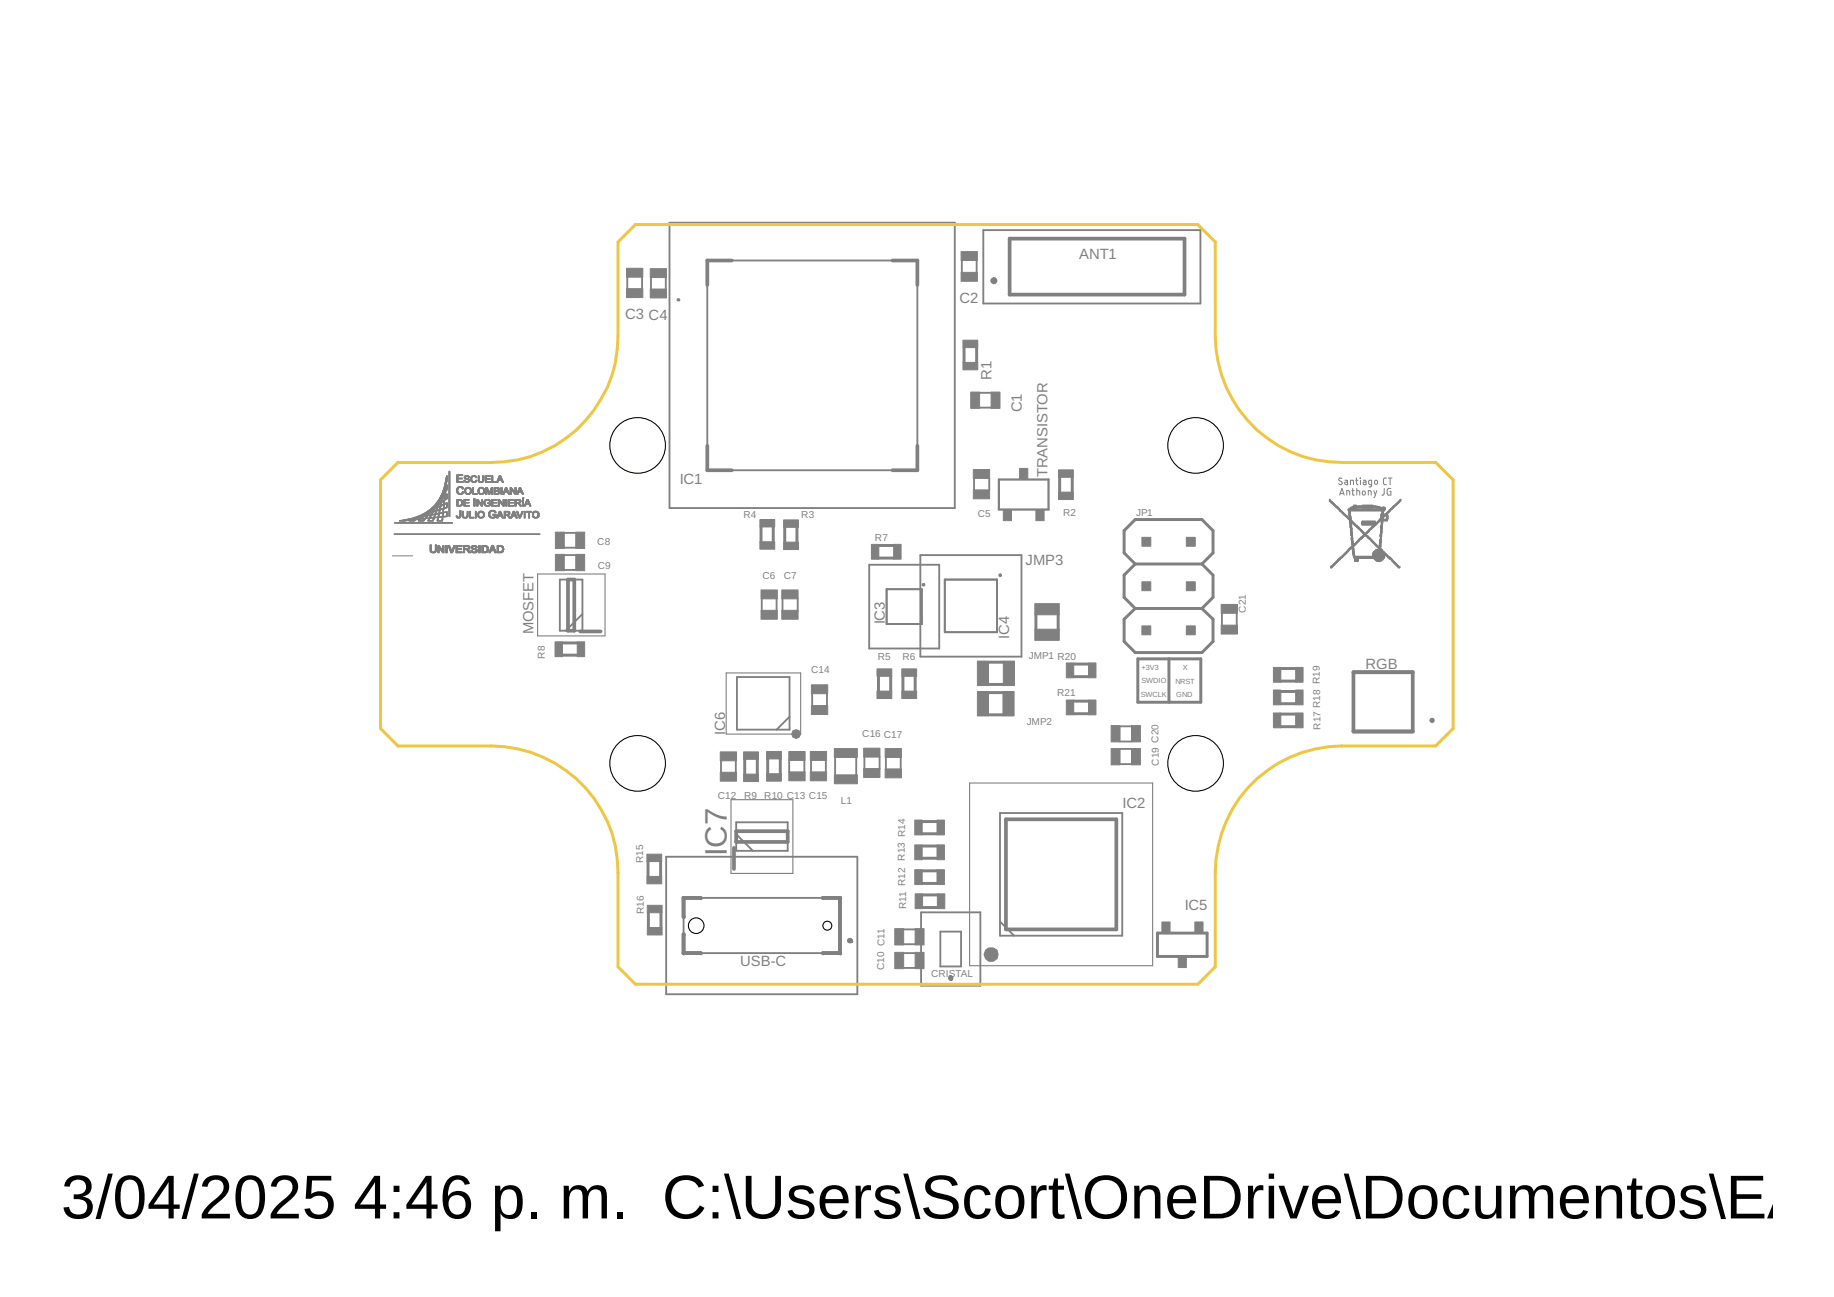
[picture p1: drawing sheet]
<svg xmlns="http://www.w3.org/2000/svg" width="105mm" height="74mm" viewBox="0 0 105 74" stroke-linecap="round" stroke-linejoin="round" font-family="sans-serif">
<g fill="none" stroke="#808080" stroke-width=".06">
<path d="M22.4 31.7h1.2M22.5 30.5h8.3M22.5 29.9h3.3M22.6 29.8h3.2M22.8 29.8h.4M23 29.7h.8M23.1 29.7h.9M23.4 29.8h.3M23.4 29.6h.3M23.7 29.5h.3M23.7 29.7h-.9M23.8 29.6h.1"/>
<path d="M23.9 29.5h.5M23.9 29.8h.3M23.9 29.5h.2M24 29.7h.1M24 29.6h-.4M24 29.6h.6M24.1 29.4h.2M24.1 29.5h.1M24.2 29.6h-.1M24.2 29.7h.1M24.2 29.5h.3M24.2 29.3h.3"/>
<path d="M24.2 29.7h-.3M24.2 29.3h.4M24.3 29.5h-.6M24.3 29.3h.1M24.3 29.5h.1M24.3 29.6l-1.1 .1M24.3 29.3h.2M24.4 29.4h.1M24.4 29.2h.2M24.4 29.8h.3M24.5 29.7h.1M24.5 29.4h-.4"/>
<path d="M24.5 29.5h.1M24.5 29.3h.3M24.5 29.1h.3M24.6 29.6l-.1 .1M24.6 29.1h.2M24.6 31.5h.1M24.6 31.4h.1M24.6 31.3h.1M24.6 31.2h.1M24.6 31.1h.1M24.6 29.5h.1M24.6 29.4h.3"/>
<path d="M24.6 31.5h.3M24.6 29.2h-.2M24.6 31.6h.3M24.6 29h.1M24.7 29.3h.1M24.7 29h.3M24.7 31.6h.1M24.7 29h.2M24.7 29.7h.1M24.7 29.5h.6M24.7 29.4h-.7M24.7 29.2h.3"/>
<path d="M24.7 29.6h.1M24.7 29.3h-.2M24.7 28.9h.2M24.8 29.7h-.4M24.8 29.6h.1M24.8 29.5h.1M24.8 28.9h.2M24.8 29.4h.1M24.8 29.1l-.3 .1M24.8 29h.1M24.8 31.5h.1M24.8 29.3h.4"/>
<path d="M24.8 28.8h.3M24.9 31.4h.1M24.9 31.3h.1M24.9 31.2h.1M24.9 31.1h.1M24.9 29.3h.1M24.9 29.1h-.3M24.9 28.8h.1M24.9 28.7h.1M24.9 29.2h-.2M24.9 29.1h.1M24.9 28.7h.3"/>
<path d="M25 29h.1M25 29.8h.3M25 29.7h.3M25 29.7h.1M25 28.7h.1M25 29.6h.1M25 29.3h.3M25 29.1h-.1M25 28.9h.2M25 28.9h.1M25 31.6h.1M25 31.5h.1"/>
<path d="M25 31.4h.1M25 31.3h.1M25 31.3h.2M25 31.2h.1M25 29.1h.2M25 28.6h.1M25 28.6h.2M25 29.6h-.7M25 29.5h.1M25 29.4h.1M25.1 29.3h.1M25.1 28.9h-.3"/>
<path d="M25.1 28.8h.1M25.1 28.7h.1M25.1 28.5h.2M25.1 29.2h.1M25.1 29.1h.1M25.1 29.4h-.5M25.1 31.3h.1M25.1 29h.1M25.1 28.9h.2M25.1 28.8h-.2M25.1 28.4h.3M25.1 31.4h.2"/>
<path d="M25.1 29.1l-.2 .1M25.1 28.6l-.1 .1M25.1 28.4h.1M25.2 31.4h.2M25.2 28.9h.2M25.2 28.8h.1M25.2 31.4l.2 .1M25.2 28.7h.1M25.2 28.3h.1M25.2 31.5h.2M25.2 28.6h.2M25.2 28.6h.1"/>
<path d="M25.2 28.2h.2M25.3 28.2h.1M25.3 31.5h.1M25.3 29.7h.1M25.3 29.6h.1M25.3 28.8h.1M25.3 31.6h.1M25.3 29.5h.1M25.3 29.4h.1M25.3 29h.1M25.3 28.6h-.3M25.3 28.4h.1"/>
<path d="M25.3 28.1h.1M25.3 28.1h.2M25.3 31.4h.1M25.3 31.3h.1M25.3 31.2h.1M25.3 29.3h.1M25.3 29.3h.2M25.3 29.2h.1M25.3 28.6h.1M25.3 28h.1M25.3 29.1h.1M25.3 28.3h-.1"/>
<path d="M25.3 28.9h.1M25.3 28.8h.2M25.3 28.7h.1M25.3 28h.2M25.4 27.9h.1M25.4 28.7h.1M25.4 27.8h.1M25.4 29.5h.1M25.4 29.1h-.3M25.4 28.9h-.1M25.4 28.5h.1M25.4 27.7h.1"/>
<path d="M25.4 28.3h.1M25.4 28.1h.1M25.4 28h.1M25.4 27.6h.1M25.4 27.5h.1M25.4 28.6h-.1M25.4 28.3l-.2 .1M25.5 27.4h.1M25.5 31.6h.1M25.5 31.5h.1M25.5 31.4h.1M25.5 31.3h.1"/>
<path d="M25.5 31.2h.1M25.5 29.2h.1M25.5 29h.1M25.5 28.8h-.2M25.5 28.1l-.2 .1M25.5 27.9h-.2M25.5 27.5h.1M25.5 27.3h.1M25.5 28.7h.1M25.5 28.5h.1M25.5 28.2h.1M25.5 28.4h.1"/>
<path d="M25.5 27.9h.1M25.5 29.5h.1M25.5 29.4h.1M25.5 29.3h.1M25.5 28.9h.1M25.5 28.8h.1M25.5 28.3h.1M25.5 28h.1M25.5 27.2h.1M25.5 27.6h-.1M25.5 29.5h-.5M25.5 29.3h-.4"/>
<path d="M25.5 29h-.2M25.5 28.5h-.1M25.5 28h-.2M25.5 27.9h-.1M25.5 27.8h-.1M25.5 27.7h-.1M25.6 31.2h.1M25.6 31.3h.1M25.7 27.5h.1M25.7 27.7h.1M25.7 27.4h.1M25.7 27.3h.1"/>
<path d="M25.7 27.8h.1M25.7 28.2h.1M25.7 28h.1M25.7 28.3h.1M25.7 28.4h.1M25.7 28.1h.1M25.7 27.9h.1M25.7 31.3h.1M25.7 29.5h.1M25.7 29.4h.1M25.7 29.3h.1M25.7 29.2h.1"/>
<path d="M25.7 29.1h.1M25.7 29h.1M25.7 28.9h.1M25.7 28.8h.1M25.7 28.7h.1M25.7 28.6h.1M25.7 28.5h.1M25.7 27.6h.1M25.7 27.2h.1M25.7 27.1h.1M25.7 27h.1M25.7 26.9h.1"/>
<path d="M25.7 31.4h.1M25.7 31.5h.2M25.8 31.6h.1M25.8 31.4h.1M25.9 31.3h.1M25.9 31.4h-.1M25.9 31.2h.1M26 31.3h-.1M26 31.2h-.1M26.1 31.6h.3M26.1 31.5h.3M26.1 31.5h.1"/>
<path d="M26.1 31.4h.1M26.1 31.3h.3M26.1 31.3h.1M26.1 31.2h.3M26.1 29.5h.1M26.1 28h.1M26.1 28.1h.1M26.1 29.5h.2M26.1 27.5h.4M26.1 27.4h.1M26.1 27.3h.3M26.1 27.9h.1"/>
<path d="M26.1 29.6h.2M26.1 28.9h.2M26.1 28.9h.3M26.1 28.8h.1M26.1 28.7h.1M26.1 28.6h.1M26.1 28.6h.3M26.1 28.5h.3M26.1 28.1l.1 .1M26.1 27.6h.4M26.1 27.5h.1M26.1 27.3h.1"/>
<path d="M26.1 27.2h.1M26.1 27.1h.3M26.1 28.2h.1M26.1 28.2h.3M26.1 27.8h.3M26.2 28.2h.2M26.2 28h-.1M26.2 27.8h.2M26.2 29.5h.1M26.2 27.9h-.1M26.3 29.5h.1M26.3 29.4h.1"/>
<path d="M26.3 29.3h.1M26.3 29.2h.1M26.3 28.6h.1M26.3 28.8h.1M26.4 28.8h.1M26.4 28.6v.1M26.4 28.6h.1M26.4 28.2h.1M26.4 27.9h.1M26.4 31.4h-.3M26.4 28.7h.1M26.4 28.1h.1"/>
<path d="M26.4 29.5h.1M26.4 29.4h.1M26.4 29.3h.1M26.4 29.2h.1M26.4 27.3l-.3 .1M26.4 29.5h.3M26.5 29.6h.2M26.5 31.6h.1M26.5 31.5h.1M26.5 31.4h.1M26.5 31.3h.3M26.5 31.3h.1"/>
<path d="M26.5 31.2h.3M26.5 27.9h-.1M26.5 27.4h.1M26.5 28.9h.3M26.5 28.8h.1M26.5 28.7h.1M26.5 28.7h.3M26.5 28.6h.1M26.5 28.5h.3M26.5 27.5h.1M26.5 27.3h.1M26.5 27.5h.3"/>
<path d="M26.5 27.2h.1M26.5 27.2h.3M26.5 27.3h.2M26.5 28h.1M26.5 28.1h.1M26.5 27.3l.3 .1M26.6 27.5h.2M26.6 28.1v.1M26.6 27.2h.2M26.6 27.9h.1M26.6 28.2h.1M26.6 28.2h.3"/>
<path d="M26.6 27.9h.3M26.6 27.6h.2M26.6 27.2h.1M26.6 31.4h.2M26.6 29.5h.1M26.7 29.5h.1M26.7 27.4h.1M26.7 31.4l.1 .1M26.7 29.4h.1M26.7 29.3h.1M26.7 29.2h.1M26.7 31.5h.1"/>
<path d="M26.7 27.8h.1M26.7 31.5h.2M26.7 31.3h.1M26.8 27.3h.1M26.8 27.2h.1M26.8 27.9h.1M26.8 31.6h.1M26.8 31.3h.1M26.8 27.5h.1M26.8 31.4h-.3M26.8 28.6h-.3M26.8 28.2h.1"/>
<path d="M26.8 29.6h.3M26.8 29.5h.3M26.8 29.5h.1M26.8 29.4h.1M26.8 29.3h.1M26.8 29.2h.1M26.9 28.1h.1M26.9 28h.1M26.9 27.3h.1M26.9 27.4h.1M26.9 31.5h.1M26.9 31.4l.1 .1"/>
<path d="M26.9 27.5h.1M26.9 27.2h.1M26.9 31.5h.4M26.9 31.3h.2M26.9 31.3h.1M26.9 31.2h.2M26.9 28.1l-.1 .1M26.9 27.5h.3M26.9 27.2h.3M26.9 31.2h.3M27 27.5h.2M27 31.6h.2"/>
<path d="M27 31.3h.2M27 31.2h.2M27 27.2h.2M27 31.4h.3M27 28.2h.3M27 28h.1M27 28.1h.1M27 27.9h.1M27 28.2h.1M27 27.6h.1M27 27.2h.1M27.1 28.9h.1"/>
<path d="M27.1 28.8h.1M27.1 28.7h.1M27.1 28.6h.1M27.1 28.5h.1M27.1 31.2h.2M27.1 31.4h.2M27.2 29.6h.1M27.2 29.5h.1M27.2 29.4h.1M27.2 29.3h.1M27.2 29.2h.1M27.2 27.5h.1"/>
<path d="M27.2 27.2h.1M27.2 31.5h.1M27.2 31.3h.1M27.2 27.4h.1M27.2 31.4h.1M27.2 28.9h.1M27.2 28.8h.1M27.2 28.7h.1M27.2 28.6l.2 .1M27.2 28.6h.2M27.2 28.6h.1M27.2 28.5h.1"/>
<path d="M27.2 27.3h.1M27.3 29.5h.1M27.3 29.4h.1M27.3 29.3h.1M27.3 28h.1M27.3 28.1h.1M27.3 27.4h.1M27.3 27.3h.1M27.3 29.5h.3M27.3 29.3h.3M27.3 28.2h.1M27.3 27.5h.3"/>
<path d="M27.3 27.5h.1M27.3 27.2h.1M27.3 27.9h.2M27.3 31.6h.1M27.3 31.5h.1M27.3 31.4h.1M27.3 31.3h.1M27.3 31.2h.1M27.3 28.7h.2M27.3 28.7h.1M27.4 27.5h.2M27.4 28.2h.2"/>
<path d="M27.4 29.6h.2M27.4 29.2h.2M27.4 28.7h.1M27.4 27.9h.2M27.4 29.3h-.1M27.4 28.8h.1M27.4 27.6h.2M27.4 28.8h.2M27.4 27.9h-.1M27.5 29.2h.1M27.5 28.9h.1M27.5 27.8h.1"/>
<path d="M27.5 28.8h.1M27.5 28.7h.1M27.5 28.6h.1M27.5 28.5h.1M27.5 27.9h.1M27.5 31.6h.2M27.5 31.6h.3M27.5 31.5h.4M27.5 31.5h.1M27.5 31.4h.1M27.5 31.3h.1M27.5 31.2h.4"/>
<path d="M27.5 31.2h.3M27.6 29.3h.1M27.6 28.2h.1M27.6 27.5h.1M27.6 27.4h.1M27.6 27.3h.1M27.6 27.9h.1M27.6 27.2h.1M27.6 29.5h.1M27.6 28h.1M27.6 28.1h.1M27.6 29.4h.1"/>
<path d="M27.6 28.8h.1M27.6 28.7h.1M27.6 28.6h.1M27.7 29.5h-.1M27.7 28.8h.1M27.7 28.6h.1M27.7 28.9h.3M27.7 28.1l-.1 .1M27.7 27.5h.3M27.7 27.4h.1M27.7 27.3h.1M27.7 28.5h.2"/>
<path d="M27.7 27.6h.3M27.7 27.5h.1M27.7 27.3h.3M27.7 27.2h.1M27.7 27.2h.3M27.7 28.2h.1M27.7 28h.1M27.7 28.1h.1M27.7 27.9h.2M27.7 28h.2M27.8 31.5h.1M27.8 28.9h.1"/>
<path d="M27.8 31.3h.1M27.8 31.4h.1M27.9 28h.1M27.9 28.1h.1M27.9 28.8h.1M27.9 28.7h.1M27.9 27.9h-.2M27.9 28.2h.1M27.9 28.1l.1 .1M27.9 29.5h.1M27.9 29.4h.1M27.9 29.3h.1"/>
<path d="M27.9 28.6h.1M27.9 31.6h.1M27.9 29.5h.2M28 31.5h.1M28 28.8h.1M28 28.6h.1M28 28.6v.1M28 28.1h.1M28 31.4h.3M28 29.5h.3M28 29.2h.3M28 28.6h-.3"/>
<path d="M28 28h.2M28 31.4h.1M28 29.6h.3M28 29.3h-.1M28 28h.1M28 31.3h.1M28 27.2h-.3M28 27.9h.2M28 31.5h-.1M28 31.3h.2M28.1 27.9h.1M28.1 27.5h.3"/>
<path d="M28.1 27.4h.1M28.1 27.3h.1M28.1 28.2h.1M28.1 28.1h.1M28.1 31.2h.1M28.1 29.2h-.1M28.1 28.9h.3M28.1 28.8h.1M28.1 28.7h.1M28.1 28.7h.3M28.1 28.6h.1M28.1 28.5h.3"/>
<path d="M28.1 28h.1M28.1 27.6h.3M28.1 27.5h.4M28.1 27.5h.1M28.1 27.2h.1M28.2 29.4h.1M28.2 27.9h-.2M28.2 31.3h.1M28.2 31.4h.1M28.2 29.2h.1M28.2 31.2h-.1M28.2 29.5h.1"/>
<path d="M28.2 28.2h.3M28.2 28h.3M28.2 28.1h.3M28.2 27.9h.3M28.2 31.5h.1M28.2 28.2h.1M28.2 28.1h.1M28.2 28h.1M28.2 27.9h.1M28.3 31.5h.1M28.3 29.3h.1M28.3 31.6h.1"/>
<path d="M28.3 29.5h.1M28.4 29.6h.1M28.4 29.5h.1M28.4 31.6h.2M28.4 31.6h.3M28.4 31.5h.3M28.4 31.5h.1M28.4 31.4h.1M28.4 31.3h.1M28.4 31.2h.4M28.4 31.2h.3M28.4 29.5h.3"/>
<path d="M28.4 28.6h-.3M28.4 27.5h.1M28.4 27.4h.3M28.4 29.4h.3M28.4 28.2h.1M28.4 29.4h.1M28.4 27.9h.1M28.4 27.4h.1M28.4 27.3h.1M28.5 27.3h.1M28.5 29.5h-.1M28.5 29.3h.1"/>
<path d="M28.5 28.9h.1M28.5 28.8h.1M28.5 28.7h.1M28.5 28.6l.1 .1M28.5 28.6h.1M28.5 28.5h.1M28.5 28.1h.1M28.5 28h.1M28.5 29.2h.1M28.5 28.2h-.3M28.5 27.2h.1M28.5 29.4h-.1"/>
<path d="M28.6 28.1l-.1 .1M28.6 28.7h.1M28.6 27.3h.1M28.6 29.4h.1M28.6 29.3h.1M28.6 28.2h.1M28.6 28h.1M28.6 28.1h.1M28.6 27.9h.1M28.6 27.4h.1M28.6 27.2h-.1M28.6 31.5h.2"/>
<path d="M28.6 29.3h-.1M28.6 28.8h.2M28.6 28.8h.1M28.6 27.5h.1M28.6 27.3h-.1M28.7 31.5h.1M28.7 29.5h.1M28.7 27.5h.1M28.7 31.3h.1M28.7 29.6h.1M28.7 28.8h.1M28.7 31.4h.1"/>
<path d="M28.7 28.9h.1M28.7 27.6h.1M28.7 28.2h.1M28.7 28.7h.1M28.7 28.6h.1M28.7 28.5h.1M28.8 28.1h.3M28.8 28h.1M28.8 29.5h.1M28.8 29.4h.3M28.8 29.3h.1M28.8 29.3h.3"/>
<path d="M28.8 29.2h.3M28.8 28.2h-.1M28.8 28.1v.1M28.9 27.9h.1M28.9 29.6h-.1M28.9 28.9h.1M28.9 28.8h.1M28.9 28.7h.1M28.9 28.6h.1M28.9 28.5h.1M28.9 28h-.1M28.9 28h.1"/>
<path d="M29 28h.1M29 29.5h.1M29 28.1l.1 .1M29 28.2h.1M29 28.9h.4M29 28.8h.1M29 28.7h.1M29 28.7h.3M29 28.6h.1M29 28.5h.4M29 28.2h.2M29.1 29.6h.1"/>
<path d="M29.1 29.5h.2M29.1 29.3h.1M29.1 28.2h.1M29.1 28h.1M29.1 28.1h.1M29.1 27.9h.2M29.1 28h.2M29.1 27.9h.1M29.2 29.5h.1M29.2 29.5h.3M29.2 29.4h.3M29.2 29.4h.1"/>
<path d="M29.3 29.4h.1M29.3 28h.1M29.3 29.3h.1M29.3 28.1h.1M29.3 29.2h.1M29.3 28.1h.2M29.4 28.6h-.4M29.4 28.2h.1M29.4 29.4h.1M29.4 29.3h.1M29.4 28h.1M29.4 28.1h.1"/>
<path d="M29.4 27.9h.1M29.4 29.3h-.1M29.4 28.9h.1M29.4 28.8h.1M29.4 28.7h.3M29.4 28.7h.1M29.4 28.6h.1M29.4 28.6h.3M29.4 28.5h.3M29.4 29.5h.1M29.5 29.5h.1M29.5 29.6h.1"/>
<path d="M29.5 29.2h.1M29.5 28.2h.1M29.5 29.3h.1M29.5 28.1h.1M29.6 28.1h.2M29.6 29.4h.1M29.6 28h.1M29.6 28.8h.1M29.6 29.5h.1M29.6 29.5h.2M29.6 28h.2M29.7 27.9h.1"/>
<path d="M29.7 29.5h.1M29.7 28.8h.1M29.7 28.7h.1M29.7 28.9h.1M29.7 28.6h.1M29.7 28h-.1M29.7 29.6h.1M29.7 29.4h.1M29.7 28h.1M29.8 28h.1M29.8 29.3h.1M29.8 27.9h-.2"/>
<path d="M29.8 29.4h-.1M29.8 28.2h.1M29.8 28.1h.1M29.8 29.4h.1M29.8 28.9h.1M29.8 28.8h.1M29.8 28.7h.1M29.8 28.6h.1M29.8 28.5h.1M29.8 28.4h.1M29.9 29.3h-.1M29.9 29.2h-.1"/>
<path d="M30 29.6h.1M30 29.5h.1M30 29.4h.1M30 29.3h.1M30 29.2h.1M30 28.9h.1M30 28.8h.1M30 28.8h.3M30 28.7h.1M30.1 29.3h.3M30.1 29.2h.3M30.1 28.6h.1"/>
<path d="M30.1 28.7h-.1M30.1 28.5h.1M30.1 28.6v.1M30.2 28.6h.1M30.2 28.7h.1M30.2 29.6h.1M30.2 29.5h.1M30.2 29.4h.1M30.2 29.3h.1M30.2 28.8h.1M30.2 28.9h.1M30.3 28.9h.1"/>
<path d="M30.3 28.8h-.3M30.4 29.5h.1M30.4 29.4h.1M30.4 29.3h.1M30.5 29.5h.3M30.5 29.3h.3M30.5 29.2h.2M30.5 29.6h.2M30.6 29.2h.1M30.7 29.3h.1M30.7 29.5h.1M30.7 32.8h3.9v3.5h-3.9z"/>
<path d="M30.7 29.4h.1M30.8 29.5h-.1M41.5 38.4h4.2v3.5h-4.2zM76.5 28.3l.2-.4 .1 .4M76.6 28.2h.2M76.7 27.3h-.2v.1l.2 .2h-.2M76.8 27.4l.2 .1v.2h-.1l-.1-.1 .2-.1M76.9 28.3v-.3l.2 .1v.2M77.2 27.7v-.3l.1 .1v.2M77.2 28h.2M77.3 27.9v.4h.1M77.4 27.4h.2"/>
<path d="M77.5 27.3v.3l.1 .1M77.5 28l.2 .1v.2M77.5 27.9v.4M77.7 27.3h.1M77.7 27.4v.3M77.9 27.4l.1 .1v.2h-.1v-.2h.1M78.2 28.3v-.3l.1 .1v.2M78.4 27.7l-.2-.1v-.2h.2v.4h-.2M78.5 28l.1 .3M78.7 28l-.2 .4M79.1 27.9v.3l-.1 .1M79.2 27.3l-.2 .1 .1 .2 .1 .1"/>
<path d="M79.3 27.3h.2M79.4 27.3v.4M79.5 27.9l-.3 .1 .1 .3h.2v-.2h-.1M41.8 45.7h3.5v4.2h-3.5zM55.4 44.7h10.4v10.5h-10.4z"/>
<circle cx="77.9" cy="28.2" r=".11"/>
<circle cx="78.6" cy="27.6" r=".11"/>
</g>
<g fill="none" stroke="#808080" stroke-width=".17">
<path d="M55.1 19.9v.8M55.8 19.9v.8M32.1 37.4h.9M32.1 36.7h.9M43.5 30.1v.9M44.2 30.1v.9M44.8 30.1v.9M45.5 30.1v.9M50.2 38.6v.9M50.2 31.9h.9M50.2 31.2h.9M50.9 38.6v.9"/>
<path d="M51.6 38.6v.9M52.3 38.6v.9M56.5 37.8h.8M56.5 39.1h.8M56.5 39.6h.8M59.2 35.1v.8M60.5 35.1v.8M60.5 27.2v.9M61.3 27.2v.9M61.3 38.7h.9M61.3 37.9h.9M64.9 32.2l-.7-.6v-1.3l.7-.6h3.8l.6 .6v1.3l-.6 .6"/>
<path d="M64.9 32.2l-.7 .7v1.2l.7 .7M64.9 34.8l-.7 .6v1.2l.7 .7h3.8l.6-.7v-1.2l-.6-.6M64.9 32.2h3.8M64.9 34.8h3.8M65 37.6h3.6v2.5h-3.6zM66.8 37.6v2.5M68.7 32.2l.6 .7v1.2l-.6 .7M73.2 39.5h.8M73.2 38.2h.8M73.2 38.9h.8M37 49.2v.9M37 52.1v.9"/>
<path d="M37.7 49.2v.9M37.8 52.1v.9M42.5 43.3v.9M43.3 43.3v.9M43.9 43.3v.9M44.6 43.3v.9M52.7 49h.8M52.7 48.3h.8M52.7 47.6h.8M52.7 46.9h.8M52.7 50.5h.8M52.7 49.7h.8"/>
<path d="M52.7 51.8h.9M52.7 51.1h.9M56.5 40.8h.8M61.3 40.8h.9M61.3 40h.9M66.1 53.3h2.9v1.3h-2.9zM73.2 40.8h.8M73.2 41.5h.8M73.2 40.2h.8"/>
</g>
<g fill="#808080" stroke="#808080" stroke-width=".06">
<path d="M76 32.4h.1z"/>
<path d="M79.9 32.4h.1z"/>
<path d="M76.1 32.3v.1z"/>
<path d="M79.8 32.3l.1 .1z"/>
<path d="M76 32.3l.2 .1z"/>
<path d="M76.1 32.3h.1z"/>
<path d="M79.8 32.3h.1z"/>
<path d="M76.2 32.2v.1z"/>
<path d="M79.7 32.2l.1 .1z"/>
<path d="M76.2 32.2l.1 .1z"/>
<path d="M76.2 32.2h.1z"/>
<path d="M79.7 32.2h.1z"/>
<path d="M76.3 32.1v.1z"/>
<path d="M79.6 32.1l.1 .1z"/>
<path d="M76.3 32.1l.1 .1z"/>
<path d="M76.3 32.1h.1z"/>
<path d="M79.6 32.1h.1z"/>
<path d="M76.3 32l.1 .1z"/>
<path d="M79.5 32l.1 .1z"/>
<path d="M76.4 32l.1 .1z"/>
<path d="M77.4 32l.2 .1z"/>
<path d="M78.7 32l.2 .1z"/>
<path d="M76.4 32h.1z"/>
<path d="M77.4 32h.2z"/>
<path d="M78.6 32h.4z"/>
<path d="M79.5 32h.1z"/>
<path d="M76.4 31.9l.1 .1z"/>
<path d="M77.4 31.9l.2 .1z"/>
<path d="M78.5 31.9l.5 .1z"/>
<path d="M79.5 31.9v.1z"/>
<path d="M76.5 31.9l.1 .1z"/>
<path d="M79.4 31.9l.1 .1z"/>
<path d="M76.5 31.9h.1z"/>
<path d="M77.4 31.9h.2z"/>
<path d="M78.5 31.9h.5z"/>
<path d="M79.4 31.9h.1z"/>
<path d="M78.5 31.9h.6z"/>
<path d="M77.4 31.9h1.3z"/>
<path d="M78.8 31.9h.3z"/>
<path d="M79.3 31.9h.2z"/>
<path d="M76.6 31.8l.1 .1z"/>
<path d="M77.3 31.8l1.4 .1z"/>
<path d="M78.9 31.8l.2 .1z"/>
<path d="M79.3 31.8l.1 .1z"/>
<path d="M77.3 31.8l1.3 .1z"/>
<path d="M76.6 31.8h.1z"/>
<path d="M77.3 31.8h1.3z"/>
<path d="M78.7 31.8h.1z"/>
<path d="M78.9 31.8h.2z"/>
<path d="M79.3 31.8h.1z"/>
<path d="M79.2 31.8h.1z"/>
<path d="M76.7 31.7l.1 .1z"/>
<path d="M77.3 31.7l.1 .1z"/>
<path d="M78.4 31.7l.2 .1z"/>
<path d="M78.7 31.7l.2 .1z"/>
<path d="M78.9 31.7l.2 .1z"/>
<path d="M79.2 31.7l.1 .1z"/>
<path d="M79 31.7l.1 .1z"/>
<path d="M76.7 31.7h.1z"/>
<path d="M77.3 31.7h.1z"/>
<path d="M78.4 31.7h.2z"/>
<path d="M78.7 31.7h.2z"/>
<path d="M79 31.7h.1z"/>
<path d="M79.2 31.7h.1z"/>
<path d="M79.1 31.7h.1z"/>
<path d="M76.8 31.6l.1 .1z"/>
<path d="M77.3 31.6l.1 .1z"/>
<path d="M78.4 31.6l.2 .1z"/>
<path d="M78.7 31.6l.2 .1z"/>
<path d="M79 31.6l.2 .1z"/>
<path d="M78.7 31.6l.1 .1z"/>
<path d="M78.9 31.6l.3 .1z"/>
<path d="M76.8 31.6h.1z"/>
<path d="M77.3 31.6h.1z"/>
<path d="M78.4 31.6h.2z"/>
<path d="M78.7 31.6h.1z"/>
<path d="M78.9 31.6h.3z"/>
<path d="M78.9 31.6h.2z"/>
<path d="M78.4 31.6h.3z"/>
<path d="M76.9 31.5l.1 .1z"/>
<path d="M77.3 31.5l.1 .1z"/>
<path d="M78.5 31.5l.2 .1z"/>
<path d="M78.8 31.5l.3 .1z"/>
<path d="M78.5 31.5l.6 .1z"/>
<path d="M76.9 31.5h.1z"/>
<path d="M77.3 31.5h.1z"/>
<path d="M78.5 31.5h.6z"/>
<path d="M78.5 31.5h.5z"/>
<path d="M77 31.4l.1 .1z"/>
<path d="M77.3 31.4v.1z"/>
<path d="M78.6 31.4l.4 .1z"/>
<path d="M77 31.4h.1z"/>
<path d="M78.6 31.4h.4z"/>
<path d="M78.7 31.4h.3z"/>
<path d="M77 31.3l.1 .1z"/>
<path d="M77.3 31.3v.1z"/>
<path d="M78.8 31.3l.1 .1z"/>
<path d="M77.1 31.3l.1 .1z"/>
<path d="M77.1 31.3h.1z"/>
<path d="M78.8 31.3h.1z"/>
<path d="M78.7 31.3h.2z"/>
<path d="M77.2 31.2l.1 .1z"/>
<path d="M78.7 31.2l.2 .1z"/>
<path d="M78.7 31.2l.1 .1z"/>
<path d="M78.8 31.2l.1 .1z"/>
<path d="M77.2 31.2h.1z"/>
<path d="M78.7 31.2h.1z"/>
<path d="M78.8 31.2h.1z"/>
<path d="M78.6 31.2h.1z"/>
<path d="M77.2 31.2h.2z"/>
<path d="M77.3 31.1l.1 .1z"/>
<path d="M78.6 31.1l.1 .1z"/>
<path d="M78.8 31.1l.1 .1z"/>
<path d="M77.2 31.1l.2 .1z"/>
<path d="M77.2 31.1h.1z"/>
<path d="M77.3 31.1h.1z"/>
<path d="M78.5 31.1h.1z"/>
<path d="M78.8 31.1h.1z"/>
<path d="M77.4 31.1h.1z"/>
<path d="M77.2 31l.1 .1z"/>
<path d="M77.4 31l.1 .1z"/>
<path d="M78.5 31l.1 .1z"/>
<path d="M78.5 31v.1z"/>
<path d="M77.2 31h.1z"/>
<path d="M77.4 31h.1z"/>
<path d="M78.4 31h.1z"/>
<path d="M78.8 31h.1z"/>
<path d="M77.5 31h.1z"/>
<path d="M77.2 30.9l.1 .1z"/>
<path d="M77.5 30.9l.1 .1z"/>
<path d="M78.4 30.9l.1 .1z"/>
<path d="M78.8 30.9l.1 .1z"/>
<path d="M77.2 30.9h.1z"/>
<path d="M77.5 30.9h.1z"/>
<path d="M78.8 30.9h.1z"/>
<path d="M78.3 30.9h.1z"/>
<path d="M77.6 30.9h.1z"/>
<path d="M77.2 30.8l.1 .1z"/>
<path d="M77.6 30.8l.1 .1z"/>
<path d="M78.3 30.8l.1 .1z"/>
<path d="M78.8 30.8l.1 .1z"/>
<path d="M77.2 30.8h.1z"/>
<path d="M77.6 30.8h.1z"/>
<path d="M78.3 30.8h.1z"/>
<path d="M78.8 30.8h.1z"/>
<path d="M77.6 30.8h.2z"/>
<path d="M78.2 30.8h.1z"/>
<path d="M77.2 30.7l.1 .1z"/>
<path d="M77.7 30.7l.1 .1z"/>
<path d="M78.2 30.7l.1 .1z"/>
<path d="M78.1 30.7l.2 .1z"/>
<path d="M77.2 30.7h.1z"/>
<path d="M77.7 30.7h.1z"/>
<path d="M78.1 30.7h.1z"/>
<path d="M77.8 30.7h.1z"/>
<path d="M77.8 30.6l.1 .1z"/>
<path d="M78.1 30.6l.1 .1z"/>
<path d="M78.8 30.6l.1 .1z"/>
<path d="M78.1 30.6v.1z"/>
<path d="M77.8 30.6h.1z"/>
<path d="M78 30.6h.2z"/>
<path d="M78.8 30.6h.1z"/>
<path d="M77.9 30.6h.1z"/>
<path d="M78 30.6h.1z"/>
<path d="M77.2 30.6h.1z"/>
<path d="M77.2 30.5l.1 .1z"/>
<path d="M77.9 30.5l.2 .1z"/>
<path d="M78.8 30.5l.1 .1z"/>
<path d="M77.9 30.5l.1 .1z"/>
<path d="M77.2 30.5h.1z"/>
<path d="M77.9 30.5h.1z"/>
<path d="M78.8 30.5h.1z"/>
<path d="M77.9 30.5h.2z"/>
<path d="M77.2 30.4l.1 .1z"/>
<path d="M77.9 30.4l.1 .1z"/>
<path d="M78 30.4l.1 .1z"/>
<path d="M77.9 30.4v.1z"/>
<path d="M78.9 30.4l.1 .1z"/>
<path d="M77.8 30.4h.1z"/>
<path d="M78.9 30.4h.1z"/>
<path d="M78.1 30.4h.1z"/>
<path d="M77.2 30.3v.1z"/>
<path d="M77.8 30.3l.1 .1z"/>
<path d="M78.1 30.3l.1 .1z"/>
<path d="M78.9 30.3l.1 .1z"/>
<path d="M77.7 30.3l.1 .1z"/>
<path d="M77.7 30.3h.1z"/>
<path d="M78.2 30.3h.1z"/>
<path d="M78.9 30.3h.1z"/>
<path d="M77.2 30.2v.1z"/>
<path d="M77.7 30.2l.1 .1z"/>
<path d="M78.2 30.2l.1 .1z"/>
<path d="M78.9 30.2l.1 .1z"/>
<path d="M77.7 30.2v.1z"/>
<path d="M77.6 30.2h.1z"/>
<path d="M78.2 30.2h.1z"/>
<path d="M78.9 30.2h.1z"/>
<path d="M78.3 30.2h.1z"/>
<path d="M77.2 30.1v.1z"/>
<path d="M77.6 30.1l.1 .1z"/>
<path d="M78.3 30.1l.1 .1z"/>
<path d="M78.9 30.1l.1 .1z"/>
<path d="M77.1 30.1l.1 .1z"/>
<path d="M77.6 30.1v.1z"/>
<path d="M77.1 30.1h.1z"/>
<path d="M77.5 30.1h.1z"/>
<path d="M78.9 30.1h.1z"/>
<path d="M78.4 30.1h.1z"/>
<path d="M77.1 30l.1 .1z"/>
<path d="M77.5 30l.1 .1z"/>
<path d="M78.4 30l.1 .1z"/>
<path d="M78.9 30l.1 .1z"/>
<path d="M77.4 30l.2 .1z"/>
<path d="M78.5 30v.1z"/>
<path d="M77.1 30h.1z"/>
<path d="M77.4 30h.1z"/>
<path d="M78.5 30h.1z"/>
<path d="M78.9 30h.1z"/>
<path d="M77.8 30h.8z"/>
<path d="M77.1 29.9l.1 .1z"/>
<path d="M77.3 29.9l.1 .1z"/>
<path d="M77.8 29.9l.8 .1z"/>
<path d="M77.8 29.9l.9 .1z"/>
<path d="M77.1 29.9h.1z"/>
<path d="M77.3 29.9h.1z"/>
<path d="M77.8 29.9h.9z"/>
<path d="M77.8 29.9h.8z"/>
<path d="M78.6 29.9h.1z"/>
<path d="M78.9 29.9h.1z"/>
<path d="M77.1 29.8l.1 .1z"/>
<path d="M77.3 29.8v.1z"/>
<path d="M77.8 29.8l.8 .1z"/>
<path d="M78.6 29.8l.1 .1z"/>
<path d="M78.9 29.8l.1 .1z"/>
<path d="M77.2 29.8l.1 .1z"/>
<path d="M78.7 29.8v.1z"/>
<path d="M77.1 29.8h.1z"/>
<path d="M77.2 29.8h.1z"/>
<path d="M77.8 29.8h.8z"/>
<path d="M78.7 29.8h.1z"/>
<path d="M78.9 29.8h.1z"/>
<path d="M77.1 29.8h.2z"/>
<path d="M77.1 29.7l.1 .1z"/>
<path d="M78.7 29.7l.1 .1z"/>
<path d="M78.9 29.7l.1 .1z"/>
<path d="M78.8 29.7v.1z"/>
<path d="M78.9 29.7l.4 .1z"/>
<path d="M77.1 29.7h.1z"/>
<path d="M78.8 29.7h.1z"/>
<path d="M78.9 29.7h.4z"/>
<path d="M78.8 29.7h.5z"/>
<path d="M77 29.6l.2 .1z"/>
<path d="M78.8 29.6l.2 .1z"/>
<path d="M79.2 29.6l.1 .1z"/>
<path d="M77 29.6h.2z"/>
<path d="M78.9 29.6h.1z"/>
<path d="M79.2 29.6h.1z"/>
<path d="M77 29.6h.1z"/>
<path d="M77.1 29.6h.1z"/>
<path d="M77 29.5v.1z"/>
<path d="M77.1 29.5l.1 .1z"/>
<path d="M78.9 29.5l.1 .1z"/>
<path d="M79.2 29.5l.1 .1z"/>
<path d="M76.9 29.5l.1 .1z"/>
<path d="M76.9 29.5h.1z"/>
<path d="M77.1 29.5h.1z"/>
<path d="M78.9 29.5h.2z"/>
<path d="M79.2 29.5h.1z"/>
<path d="M76.9 29.4v.1z"/>
<path d="M77.1 29.4l.1 .1z"/>
<path d="M78.9 29.4l.1 .1z"/>
<path d="M79.1 29.4v.1z"/>
<path d="M79.2 29.4l.1 .1z"/>
<path d="M76.8 29.4l.1 .1z"/>
<path d="M76.8 29.4h.1z"/>
<path d="M77.1 29.4h.1z"/>
<path d="M78.9 29.4h.4z"/>
<path d="M76.7 29.3l.1 .1z"/>
<path d="M77.1 29.3l.1 .1z"/>
<path d="M79 29.3v.1z"/>
<path d="M79.2 29.3v.1z"/>
<path d="M79.2 29.3l.1 .1z"/>
<path d="M76.7 29.3h.1z"/>
<path d="M77.1 29.3h.1z"/>
<path d="M79.2 29.3h.1z"/>
<path d="M76.6 29.3h.1z"/>
<path d="M76.6 29.2l.1 .1z"/>
<path d="M77.1 29.2l.1 .1z"/>
<path d="M79 29.2v.1z"/>
<path d="M79.3 29.2l.1 .1z"/>
<path d="M76.6 29.2h.1z"/>
<path d="M77.1 29.2h.1z"/>
<path d="M79.3 29.2h.1z"/>
<path d="M76.5 29.2h.1z"/>
<path d="M79 29.2h.1z"/>
<path d="M76.5 29.1l.1 .1z"/>
<path d="M77 29.1l2.1 .1z"/>
<path d="M79.4 29.1v.1z"/>
<path d="M76.5 29.1h.1z"/>
<path d="M77 29.1h2.1z"/>
<path d="M79.4 29.1h.1z"/>
<path d="M76.4 29l.1 .1z"/>
<path d="M77.1 29l.1 .1z"/>
<path d="M77.3 29l.2 .1z"/>
<path d="M78.9 29l.2 .1z"/>
<path d="M79.5 29v.1z"/>
<path d="M78.8 29l.3 .1z"/>
<path d="M79.5 29l.1 .1z"/>
<path d="M76.4 29h.1z"/>
<path d="M77.1 29h.2z"/>
<path d="M77.3 29h.2z"/>
<path d="M78.8 29h.2z"/>
<path d="M79 29h.1z"/>
<path d="M79.5 29h.1z"/>
<path d="M77.2 29h.3z"/>
<path d="M77.8 29h.6z"/>
<path d="M78.7 29h.2z"/>
<path d="M76.3 29h.1z"/>
<path d="M77.2 29h.4z"/>
<path d="M78.6 29h.3z"/>
<path d="M76.3 28.9l.1 .1z"/>
<path d="M77.3 28.9l.7 .1z"/>
<path d="M78 28.9l.4 .1z"/>
<path d="M78.5 28.9l.3 .1z"/>
<path d="M79.6 28.9l.1 .1z"/>
<path d="M77.3 28.9l.6 .1z"/>
<path d="M78.3 28.9l.4 .1z"/>
<path d="M76.3 28.9h.1z"/>
<path d="M77.3 28.9h.2z"/>
<path d="M77.6 28.9h.3z"/>
<path d="M78.3 28.9h.3z"/>
<path d="M79.6 28.9h.1z"/>
<path d="M76.2 28.9h.1z"/>
<path d="M77.8 28.9h.7z"/>
<path d="M77.8 28.9h.6z"/>
<path d="M76.2 28.8l.1 .1z"/>
<path d="M79.7 28.8l.1 .1z"/>
<path d="M79.7 28.8h.1z"/>
<path d="M76.1 28.8h.1z"/>
<path d="M76.1 28.7l.1 .1z"/>
<path d="M79.8 28.7l.1 .1z"/>
<path d="M76.1 28.7h.1z"/>
<path d="M79.8 28.7h.1z"/>
<path d="M76 28.7h.1z"/>
<path d="M76 28.6l.1 .1z"/>
<path d="M79.9 28.6l.1 .1z"/>
<path d="M75.9 28.6h.1z"/>
<path d="M79.9 28.6h.1z"/>
<path d="M55 19.4h.9v.5h-.9z"/>
<path d="M55 20.7h.9v.4h-.9z"/>
<path d="M55.5 22.4h.5v.9h-.5z"/>
<path d="M56.6 22.4h.5v.9h-.5z"/>
<path d="M54.9 15.6h.9v.5h-.9z"/>
<path d="M54.9 14.4h.9v.5h-.9z"/>
<path d="M35.8 16.5h.9v.5h-.9z"/>
<path d="M35.8 15.3h.9v.5h-.9z"/>
<path d="M37.1 16.5h1v.5h-1z"/>
<path d="M37.1 15.3h1v.6h-1z"/>
<path d="M58.3 26.8h.4v.5h-.4z"/>
<path d="M59.2 29.1h.4v.6h-.4z"/>
<path d="M57.3 29.1h.5v.6h-.5z"/>
<path d="M44.8 31h.8v.4h-.8z"/>
<path d="M44.8 29.7h.8v.4h-.8z"/>
<path d="M43.4 30.9h.9v.5h-.9z"/>
<path d="M43.4 29.7h.9v.4h-.9z"/>
<path d="M57.3 37.8h.7v1.4h-.7z"/>
<path d="M55.8 37.8h.7v1.4h-.7z"/>
<path d="M57.3 39.5h.6v1.4h-.6z"/>
<path d="M55.8 39.5h.7v1.4h-.7z"/>
<path d="M59.1 34.5h1.4v.6h-1.4z"/>
<path d="M59.1 35.9h1.4v.7h-1.4z"/>
<path d="M50.1 39.5h.8v.4h-.8z"/>
<path d="M50.1 38.2h.8v.4h-.8z"/>
<path d="M51.5 39.5h.9v.4h-.9z"/>
<path d="M51.5 38.2h.9v.4h-.9z"/>
<path d="M51.1 31.1h.4v.8h-.4z"/>
<path d="M49.8 31.1h.4v.8h-.4z"/>
<path d="M43.5 33.7h.9v.5h-.9z"/>
<path d="M43.5 34.9h.9v.5h-.9z"/>
<path d="M44.7 33.7h.9v.5h-.9z"/>
<path d="M44.7 34.9h.9v.5h-.9z"/>
<path d="M33 36.7h.4v.8h-.4z"/>
<path d="M31.7 36.7h.4v.8h-.4z"/>
<path d="M32.9 30.4h.5v.9h-.5z"/>
<path d="M31.7 30.4h.5v.9h-.5z"/>
<path d="M32.9 31.7h.5v.9h-.5z"/>
<path d="M31.7 31.7h.5v.9h-.5z"/>
<path d="M52.3 54.4h.5v.9h-.5z"/>
<path d="M51.1 54.4h.5v.9h-.5z"/>
<path d="M52.3 53h.5v1h-.5z"/>
<path d="M51.1 53h.5v1h-.5z"/>
<path d="M67.3 54.7h.5v.6h-.5z"/>
<path d="M66.4 52.7h.4v.6h-.4z"/>
<path d="M68.3 52.7h.4v.6h-.4z"/>
<path d="M42.5 42.9h.8v.5h-.8z"/>
<path d="M42.5 44.2h.8v.4h-.8z"/>
<path d="M43.8 42.9h.8v.4h-.8z"/>
<path d="M43.8 44.2h.8v.4h-.8z"/>
<path d="M41.1 44.1h1v.5h-1z"/>
<path d="M41.1 42.9h1v.6h-1z"/>
<path d="M45.1 44.1h.9v.5h-.9z"/>
<path d="M45.1 42.9h.9v.5h-.9z"/>
<path d="M53.6 51.1h.4v.8h-.4z"/>
<path d="M52.3 51.1h.4v.8h-.4z"/>
<path d="M53.5 49.7h.5v.8h-.5z"/>
<path d="M52.3 49.7h.4v.8h-.4z"/>
<path d="M53.5 48.3h.5v.8h-.5z"/>
<path d="M52.3 48.3h.4v.8h-.4z"/>
<path d="M53.5 46.8h.5v.9h-.5z"/>
<path d="M52.3 46.8h.4v.9h-.4z"/>
<path d="M46.4 40.3h.9v.5h-.9z"/>
<path d="M46.4 39.1h.9v.5h-.9z"/>
<path d="M46.3 44.1h.9v.5h-.9z"/>
<path d="M46.3 42.9h.9v.5h-.9z"/>
<path d="M47.7 44.3h1.3v.5h-1.3z"/>
<path d="M47.7 42.8h1.3v.5h-1.3z"/>
<path d="M49.3 42.7h1v.5h-1z"/>
<path d="M49.3 43.9h1v.5h-1z"/>
<path d="M50.6 42.8h.9v.5h-.9z"/>
<path d="M50.6 43.9h.9v.5h-.9z"/>
<path d="M37 48.8h.8v.4h-.8z"/>
<path d="M37 50.1h.8v.4h-.8z"/>
<path d="M37 53h.8v.4h-.8z"/>
<path d="M37 51.7h.8v.4h-.8z"/>
<path d="M72.7 40.7h.5v.9h-.5z"/>
<path d="M74 40.7h.4v.9h-.4z"/>
<path d="M72.7 39.4h.5v.9h-.5z"/>
<path d="M74 39.4h.4v.9h-.4z"/>
<path d="M72.7 38.1h.5v.9h-.5z"/>
<path d="M74 38.1h.4v.9h-.4z"/>
<path d="M63.5 42.8h.5v.9h-.5z"/>
<path d="M64.6 42.8h.6v.9h-.6z"/>
<path d="M63.5 41.4h.5v1h-.5z"/>
<path d="M64.6 41.4h.6v1h-.6z"/>
<path d="M69.8 34.5h.9v.5h-.9z"/>
<path d="M69.8 35.7h.9v.5h-.9z"/>
<path d="M65.2 30.7h.5v.5h-.5z"/>
<path d="M67.8 30.7h.5v.5h-.5z"/>
<path d="M67.8 33.2h.5v.5h-.5z"/>
<path d="M65.2 33.2h.5v.5h-.5z"/>
<path d="M67.8 35.8h.5v.5h-.5z"/>
<path d="M65.2 35.8h.5v.5h-.5z"/>
<path d="M62.2 37.9h.4v.8h-.4z"/>
<path d="M60.9 37.9h.4v.8h-.4z"/>
<path d="M62.2 40h.4v.8h-.4z"/>
<path d="M60.9 40h.4v.8h-.4z"/>
<path d="M55.6 26.8h.9v.5h-.9z"/>
<path d="M55.6 28h.9v.5h-.9z"/>
<path d="M60.5 28.1h.8v.4h-.8z"/>
<path d="M60.5 26.8h.8v.5h-.8z"/>
</g>
<g fill="none" stroke="#808080" stroke-width=".21">
<path d="M41.8 14.9h-1.4v1.4M51 14.9h1.4v1.4M57.7 13.6h10v3.2h-10zM32.4 33.1h.4v2.9h-.4zM33.1 36.1h1.2M40.4 25.5v1.4h1.4M52.4 25.5v1.4h-1.4M77.3 38.4h3.4v3.4h-3.4zM39.1 54.4l.9 .1M39.1 51.3h.9M39.1 51.3h.1M39.1 51.3v1.1"/>
<path d="M39.1 53.4v1M39.1 52.4h.1M39.1 53.4h.1M39.1 54.4v.1M41.9 48.4v1.2M42.1 47.5h2.9v.6h-2.9zM48 54.4l-1 .1M48 54.4v.1M48 51.3v3.1M48 51.3h.1M48 51.3h-1M48.5 53.7h.1"/>
<path d="M48.5 53.7v.1M48.6 53.7v.1M54.3 55.8v.1M54.3 55.9h.1M54.3 55.8h.1M57.5 46.8h6.3v6.3h-6.3z"/>
<circle cx="56.8" cy="16" r=".09"/>
</g>
<g fill="none" stroke="#808080" stroke-width=".11">
<path d="M35.8 15.8v.7M36.7 15.8v.7M37.2 15.8v.7M38 15.8v.7M38.2 12.7h16.3v16.3h-16.3zM38.7 17.1h.1M38.8 17.1h.1M40.4 14.9h12v12h-12zM54.9 14.9v.7M55.8 14.9v.7M56.2 13.1h12.4v4.2h-12.4zM59.7 16.8h6"/>
<path d="M59.7 13.6h6M32 33.1h1.3v2.9h-1.3zM32.2 31.7h.7M32.2 31.3h.7M32.2 30.4h.7M32.2 32.6h.7M33.3 35.1l-1 .9M42.1 38.7h3v3h-3zM43.5 34.2v.7M44.4 34.2v.7M44.7 34.2v.7M45.6 34.2v.7"/>
<path d="M46.4 39.6v.7M47.2 39.6v.7M49.7 32.3h4v4.7h-4zM50.7 33.7h2v1.9h-2zM52.6 31.7h5.8v5.8h-5.8zM52.7 33.4h.1zM54 33.1h3v3h-3zM55.6 27.3v.7M55.9 22.4h.7M55.9 23.3h.7M56.5 27.3v.7M57.1 32.8l.1 .1h-.1z"/>
<path d="M69.8 35v.7M70.7 35v.7M38.1 48.9h10.9v7.9h-10.9zM39.1 51.3h8.9v3.1h-8.9zM41.2 43.4v.7M42 43.4v.7M42.1 47h2.9v1.6h-2.9zM42.1 47.6l.9 1M45.1 43.4v.7M45.1 40.9l-.7 .8M46 43.4v.7M46.3 43.4v.7"/>
<path d="M47.2 43.4v.7M47.7 42.8v1.9M48.9 42.8v1.9M49.4 43.2v.7M50.2 43.2v.7M50.6 43.2v.7M51.5 43.2v.7M51.6 55.3h.7M51.6 54.4h.7M51.6 53.9h.7M51.6 53.1h.7M52.6 52.1h3.4v4.2h-3.4z"/>
<path d="M53.7 53.2h1.2v2h-1.2zM57.1 46.4h7v7h-7zM57.1 52.6l.8 .8M64 42.8h.7M64 43.6h.7M64 41.5h.7M64 42.4h.7"/>
</g>
<path d="M57.1 27.4h2.8v1.7h-2.8z" fill="none" stroke="#808080" stroke-width=".13"/>
<g fill="#808080" stroke="#808080" stroke-width=".06">
<path d="M45.3 41.7h.2h.2v.2v.2l-.2 .1-.2-.1-.1-.2z" fill-rule="evenodd"/>
<path d="M81.7 41.1h.2v.1h-.2z" fill-rule="evenodd"/>
<circle cx="56.6" cy="54.5" r=".41"/>
</g>
<path d="M35.3 13.8l1-1h32.1l1 1v5.4a7.2 7.2 0 0 0 7.3 7.2h5.3l1 1v14.2l-1 1h-5.3a7.2 7.2 0 0 0-7.3 7.2v5.4l-1 1h-32.1l-1-1v-5.4a7.2 7.2 0 0 0-7.2-7.2h-5.4l-1-1v-14.2l1-1h5.4a7.2 7.2 0 0 0 7.2-7.2z" fill="none" stroke="#eec643" stroke-width=".17"/>
<circle cx="36.4" cy="25.4" r="1.59" fill="none" stroke="#eec643" stroke-width=".06"/>
<circle cx="36.4" cy="25.4" r="1.59" fill="#fff" stroke="#000" stroke-width=".06"/>
<circle cx="36.4" cy="43.6" r="1.59" fill="none" stroke="#eec643" stroke-width=".06"/>
<circle cx="36.4" cy="43.6" r="1.59" fill="#fff" stroke="#000" stroke-width=".06"/>
<circle cx="68.3" cy="25.4" r="1.59" fill="none" stroke="#eec643" stroke-width=".06"/>
<circle cx="68.3" cy="25.4" r="1.59" fill="#fff" stroke="#000" stroke-width=".06"/>
<circle cx="68.3" cy="43.6" r="1.59" fill="none" stroke="#eec643" stroke-width=".06"/>
<circle cx="68.3" cy="43.6" r="1.59" fill="#fff" stroke="#000" stroke-width=".06"/>
<circle cx="47.3" cy="52.9" r=".25" fill="none" stroke="#eec643" stroke-width=".06"/>
<circle cx="47.3" cy="52.9" r=".25" fill="#fff" stroke="#000" stroke-width=".06"/>
<circle cx="39.8" cy="52.9" r=".44" fill="none" stroke="#eec643" stroke-width=".06"/>
<circle cx="39.8" cy="52.9" r=".44" fill="#fff" stroke="#000" stroke-width=".06"/>
<g font-size="3.5">
<text x="3.5" y="69.6">3/04/2025</text>
<text x="20.2" y="69.6">4:46 p. m. C:\Users\Scort\OneDrive\Documentos\EAG</text>
</g>
<g font-size="1.8" fill="#808080">
<text x="41.5" y="48.9" transform="rotate(-90 41.5 48.9)">I</text>
<text x="41.5" y="48.4" transform="rotate(-90 41.5 48.4)">C7</text>
</g>
<g font-size=".8" fill="#808080">
<text x="54.8" y="17.3">C2</text>
<text x="61.6" y="14.8">ANT1</text>
<text x="35.7" y="18.2">C3 C4</text>
<text x="56.6" y="21.7" transform="rotate(-90 56.6 21.7)">R1</text>
<text x="58.4" y="23.5" transform="rotate(-90 58.4 23.5)">C1</text>
<text x="38.8" y="27.7">IC1</text>
<text x="59.8" y="27.3" transform="rotate(-90 59.8 27.3)">TRANSISTOR</text>
<text x="50.6" y="35.7" transform="rotate(-90 50.6 35.7)">IC3</text>
<text x="58.6" y="32.2">JMP3</text>
<text x="30.5" y="36.2" transform="rotate(-90 30.5 36.2)">MOSFET</text>
<text x="41.4" y="42" transform="rotate(-90 41.4 42)">IC6</text>
<text x="57.7" y="36.5" transform="rotate(-90 57.7 36.5)">IC4</text>
<text x="78" y="38.2">RGB</text>
<text x="64.1" y="46.1">IC2</text>
<text x="67.7" y="52">IC5</text>
<text x="42.3" y="55.2">USB-C</text>
</g>
<g font-size=".6" fill="#808080">
<text x="42.5" y="29.6">R4</text>
<text x="45.8" y="29.6">R3</text>
<text x="55.9" y="29.5">C5</text>
<text x="60.7" y="29.5">R2</text>
<text x="64.9" y="29.5">JP1</text>
<text x="34.1" y="31.1">C8</text>
<text x="34.2" y="32.5">C9</text>
<text x="43.6" y="33.1">C6</text>
<text x="44.8" y="33.1">C7</text>
<text x="50" y="30.9">R7</text>
<text x="71.2" y="35" transform="rotate(-90 71.2 35)">C21</text>
<text x="31.1" y="37.6" transform="rotate(-90 31.1 37.6)">R8</text>
<text x="46.3" y="38.5">C14</text>
<text x="50.1" y="37.7">R5</text>
<text x="51.6" y="37.7">R6</text>
<text x="58.7" y="41.4">JMP2</text>
<text x="58.8" y="37.6">JMP1 R20</text>
<text x="60.4" y="39.8">R21</text>
<text x="75.4" y="41.7" transform="rotate(-90 75.4 41.7)">R17 R18 R19</text>
<text x="41" y="45.6">C12</text>
<text x="42.5" y="45.7">R9</text>
<text x="43.7" y="45.6">R10 C13 C15</text>
<text x="48" y="45.9">L1</text>
<text x="49.3" y="42.1">C16 C17</text>
<text x="66.2" y="43.7" transform="rotate(-90 66.2 43.7)">C19 C20</text>
<text x="36.7" y="49.3" transform="rotate(-90 36.7 49.3)">R15</text>
<text x="36.8" y="52.2" transform="rotate(-90 36.8 52.2)">R16</text>
<text x="51.8" y="51.9" transform="rotate(-90 51.8 51.9)">R11 R12 R13 R14</text>
<text x="50.5" y="55.4" transform="rotate(-90 50.5 55.4)">C10 C11</text>
<text x="53.2" y="55.8">CRISTAL</text>
</g>
<g font-size=".4" fill="#808080">
<text x="65.2" y="39.8">SWCLK</text>
<text x="65.2" y="39">SWDIO</text>
<text x="65.2" y="38.3">+3V3</text>
<text x="67.1" y="39.1">NRST</text>
<text x="67.2" y="39.8">GND</text>
<text x="67.6" y="38.3">X</text>
</g>
</svg>
